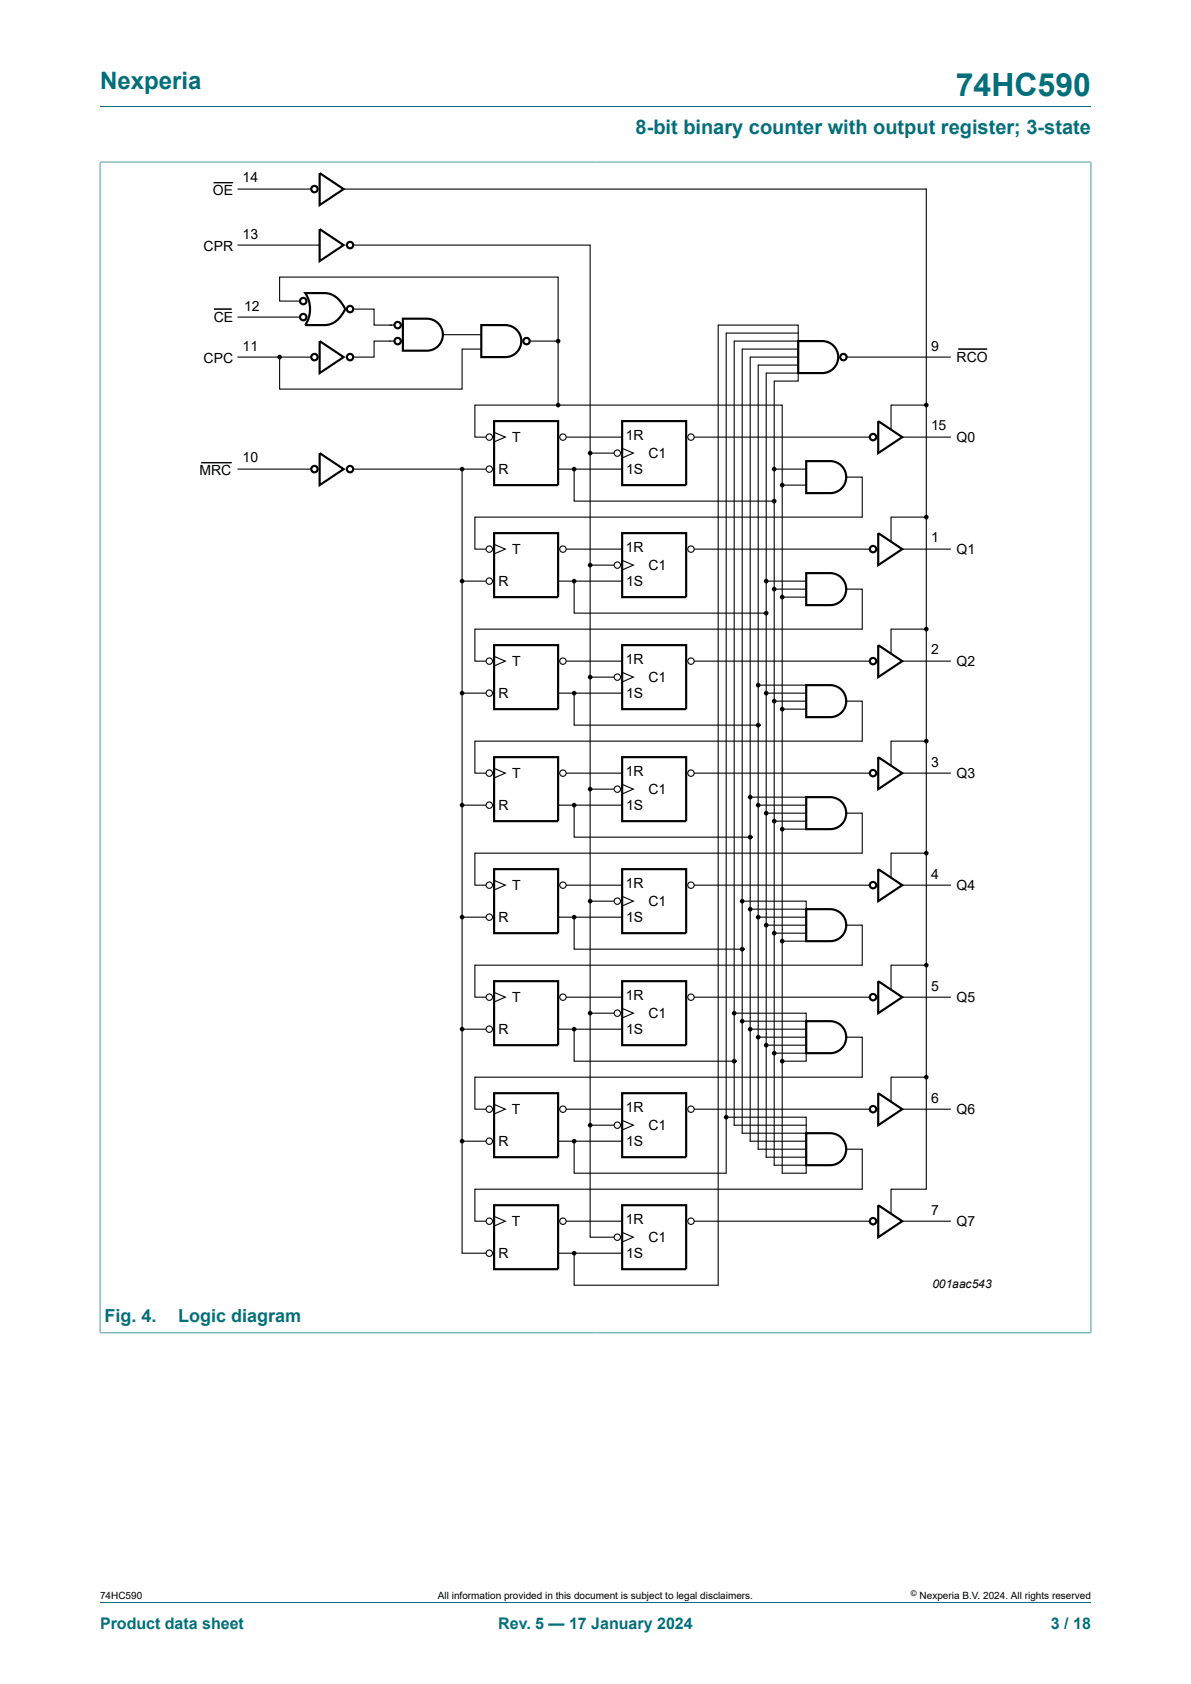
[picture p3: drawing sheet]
<svg xmlns="http://www.w3.org/2000/svg" width="210mm" height="297mm" viewBox="0 0 210 297" stroke-linecap="round" stroke-linejoin="round" font-family="sans-serif">
<path d="M17.6 18.8h174.8M17.6 28.6h174.8M17.6 28.5v206.7M192.4 28.5v206.7M17.6 235.1h174.8M17.6 282.6h174.8" fill="none" stroke="#036f7b" stroke-width=".18"/>
<g fill="none" stroke="#000" stroke-width=".19">
<path d="M37.7 32.2h3.3M42 33.3h12.9M60.6 33.3l102.7 .1v176.3h-6.2v4.3M37.7 54.5h3.1M42 55.9h10.9M42 43.2h14.4M52.9 53.1h-3.6v-4.2h49.1v22.5M62.3 54.5h3.7v2.8h3.1M62.3 43.2h41.8v175h4.2M68.8 57.3h.8M78.1 59h6.8M140.7 58.7h-12.7v148.2h-26.8v-5.6"/>
<path d="M42 63h12.9M69.6 60.2h-3.6v2.8h-3.7M84.9 61.6h-3.4v7h-32.2v-5.6M85.7 77.1h-2v-5.7h54.2v135.5h4.3v-9.9h-14.2M87.1 76.2l2 .9-2 .8M93.4 60.2h5M99.8 77.1h9.9M104.1 79.9h4.2M109.7 79.1l2 .8-2 .9M122.4 77.1h31M140.7 61.6h-9.8v138.3h11.3M140.7 60.2h-11.2v138.2h12.7"/>
<path d="M140.7 65.8h-5.6v138.3h7.1M140.7 63h-8.4v138.3h9.9M140.7 64.4h-7v138.3h8.5M149.3 63h18.3M159.1 77.1h8.5M163.3 71.4h-6.2v4.3M169 61.6h5.1M35.5 81.6h5.3M42 82.7h12.9M62.3 82.7h23.4M81.5 82.7v138.3h4.2M87.1 96l2 .8-2 .9"/>
<path d="M98.4 82.7h11.3M99.8 96.8h9.9M101.2 82.7v5.7h35.3M104.1 99.7h4.2M109.7 98.8l2 .9-2 .8M122.4 96.8h31M136.5 82.7h5.7M137.9 85.6h4.3M149.2 84.1h2.8v7.1h-68.3v5.6h2M159.1 96.8h8.5M163.3 91.2h-6.2v4.2M81.5 102.5h4.2"/>
<path d="M87.1 115.8l2 .8-2 .8M98.4 102.5h11.3M99.8 116.6h9.9M101.2 102.5v5.6h33.9M104.1 119.4h4.2M109.7 118.6l2 .8-2 .9M122.4 116.6h31M135.1 102.5h7.1M136.5 103.9h5.7M137.9 105.3h4.3M149.2 103.9h2.8v7.1h-68.3v5.6h2M159.1 116.6h8.5"/>
<path d="M163.3 111h-6.2v4.2M81.5 122.2h4.2M87.1 135.5l2 .9-2 .8M98.4 122.2h11.3M99.8 136.4h9.9M101.2 122.2v5.7h32.5M104.1 139.2h4.2M109.7 138.3l2 .9-2 .8M122.4 136.4h31M133.7 120.8h8.5M135.1 122.2h7.1M136.5 123.7h5.7"/>
<path d="M137.9 125.1h4.3M149.2 123.7h2.8v7h-68.3v5.7h2M159.1 136.4h8.5M163.3 130.7h-6.2v4.2M81.5 142h4.2M87.1 155.3l2 .8-2 .9M98.4 142h11.3M99.8 156.1h9.9M101.2 142v5.6h31.1M104.1 158.9h4.2M109.7 158.1l2 .8-2 .9M122.4 156.1h31"/>
<path d="M130.9 158.9h11.3v6.8M132.3 140.6h9.9M133.7 142h8.5M135.1 143.4h7.1M136.5 144.8h5.7M137.9 146.2h4.3M149.2 143.4h2.8v7.1h-68.3v5.6h2M159.1 156.1h8.5M163.3 150.5h-6.2v4.2M81.5 161.8h4.2M87.1 175l2 .9-2 .8M98.4 161.8h11.3"/>
<path d="M99.8 175.9h9.9M101.2 161.8v5.6h29.7M104.1 178.7h4.2M109.7 177.8l2 .9-2 .8M122.4 175.9h31M129.5 178.7h12.7v8.5h-4.3M132.3 160.3h9.9M133.7 161.8h8.5M135.1 163.2h7.1M136.5 164.6h5.7M137.9 166h4.3M149.2 163.2h2.8v7h-68.3v5.7h2"/>
<path d="M159.1 175.9h8.5M163.3 170.2h-6.2v4.3M81.5 181.5h4.2M87.1 194.8l2 .8-2 .9M98.4 181.5h11.3M99.8 195.6h9.9M101.2 181.5v5.7h28.3M104.1 198.4h4.2M109.7 197.6l2 .8-2 .9M122.4 195.6h31M130.9 180.1h11.3M132.3 181.5h9.9"/>
<path d="M133.7 182.9h8.5M135.1 184.3h7.1M136.5 185.7h5.7M149.2 182.9h2.8v7.1h-68.3v5.6h2M159.1 195.6h8.5M163.3 190h-6.2v4.2M81.5 201.3h4.2M87.1 214.5l2 .9-2 .8M98.4 201.3h11.3M99.8 215.4h9.9M109.7 217.4l2 .8-2 .8M122.4 215.4h31"/>
<path d="M142.2 205.5h-5.7v-138.3h4.2v-9.9h-14.1v169.4h-25.4v-5.7M149.2 202.7h2.8v7h-68.3v5.7h2M159.1 215.4h8.5M98.4 221h11.3"/>
<circle cx="86.3" cy="77.1" r=".56"/>
<circle cx="99.3" cy="77.1" r=".56"/>
<circle cx="108.9" cy="79.9" r=".56"/>
<circle cx="121.8" cy="77.1" r=".56"/>
<circle cx="86.3" cy="82.7" r=".56"/>
<circle cx="86.3" cy="96.8" r=".56"/>
<circle cx="99.3" cy="96.8" r=".56"/>
<circle cx="108.9" cy="99.7" r=".56"/>
<circle cx="121.8" cy="96.8" r=".56"/>
<circle cx="86.3" cy="116.6" r=".56"/>
<circle cx="86.3" cy="102.5" r=".56"/>
<circle cx="99.3" cy="116.6" r=".56"/>
<circle cx="108.9" cy="119.4" r=".56"/>
<circle cx="121.8" cy="116.6" r=".56"/>
<circle cx="86.3" cy="136.4" r=".56"/>
<circle cx="86.3" cy="122.2" r=".56"/>
<circle cx="99.3" cy="136.4" r=".56"/>
<circle cx="108.9" cy="139.2" r=".56"/>
<circle cx="121.8" cy="136.4" r=".56"/>
<circle cx="86.3" cy="156.1" r=".56"/>
<circle cx="86.3" cy="142" r=".56"/>
<circle cx="99.3" cy="156.1" r=".56"/>
<circle cx="108.9" cy="158.9" r=".56"/>
<circle cx="121.8" cy="156.1" r=".56"/>
<circle cx="86.3" cy="175.9" r=".56"/>
<circle cx="86.3" cy="161.8" r=".56"/>
<circle cx="99.3" cy="175.9" r=".56"/>
<circle cx="108.9" cy="178.7" r=".56"/>
<circle cx="121.8" cy="175.9" r=".56"/>
<circle cx="86.3" cy="181.5" r=".56"/>
<circle cx="86.3" cy="195.6" r=".56"/>
<circle cx="99.3" cy="195.6" r=".56"/>
<circle cx="108.9" cy="198.4" r=".56"/>
<circle cx="121.8" cy="195.6" r=".56"/>
<circle cx="86.3" cy="201.3" r=".56"/>
<circle cx="86.3" cy="215.4" r=".56"/>
<circle cx="99.3" cy="215.4" r=".56"/>
<circle cx="108.9" cy="218.2" r=".56"/>
<circle cx="121.8" cy="215.4" r=".56"/>
<circle cx="86.3" cy="221" r=".56"/>
</g>
<g fill="none" stroke="#000" stroke-width=".38">
<path d="M56.4 30.5l4.2 2.8-4.2 2.9zM53.8 51.7h3.4a4.1 4.1 0 0 1 3.7 2.8 4.4 4.4 0 0 1-3.7 2.8h-3.4a5.1 5.1 0 0 0 0-5.6zM56.4 40.4l4.2 2.8-4.2 2.8zM71 56.2h4.3a2.82 2.82 0 0 1 2.8 2.8 2.82 2.82 0 0 1-2.8 2.9h-4.3zM84.9 57.3h4.2a2.82 2.82 0 0 1 2.8 2.9 2.82 2.82 0 0 1-2.8 2.8h-4.2zM56.4 79.9l4.2 2.8-4.2 2.9zM56.4 60.2l4.2 2.8-4.2 2.8zM87.1 74.3h11.3v11.3h-11.3zM109.7 74.3h11.3v11.3h-11.3zM140.7 60.2h4.3a2.82 2.82 0 0 1 2.8 2.8 2.82 2.82 0 0 1-2.8 2.8h-4.3zM154.9 74.3l4.2 2.8-4.2 2.8zM87.1 94h11.3v11.3h-11.3z"/>
<path d="M109.7 94h11.3v11.3h-11.3zM142.2 81.3h4.2a2.82 2.82 0 0 1 2.8 2.8 2.82 2.82 0 0 1-2.8 2.9h-4.2zM154.9 94l4.2 2.8-4.2 2.9zM87.1 113.8h11.3v11.3h-11.3zM109.7 113.8h11.3v11.3h-11.3zM142.2 101.1h4.2a2.82 2.82 0 0 1 2.8 2.8 2.82 2.82 0 0 1-2.8 2.8h-4.2zM154.9 113.8l4.2 2.8-4.2 2.8zM87.1 133.5h11.3v11.3h-11.3zM109.7 133.5h11.3v11.3h-11.3zM142.2 120.8h4.2a2.82 2.82 0 0 1 2.8 2.9 2.82 2.82 0 0 1-2.8 2.8h-4.2zM154.9 133.5l4.2 2.9-4.2 2.8zM87.1 153.3h11.3v11.3h-11.3z"/>
<path d="M109.7 153.3h11.3v11.3h-11.3zM142.2 140.6h4.2a2.82 2.82 0 0 1 2.8 2.8 2.82 2.82 0 0 1-2.8 2.8h-4.2zM154.9 153.3l4.2 2.8-4.2 2.8zM87.1 173h11.3v11.3h-11.3zM109.7 173h11.3v11.3h-11.3zM142.2 160.3h4.2a2.82 2.82 0 0 1 2.8 2.9 2.82 2.82 0 0 1-2.8 2.8h-4.2zM154.9 173l4.2 2.9-4.2 2.8zM87.1 192.8h11.3v11.3h-11.3zM109.7 192.8h11.3v11.3h-11.3zM142.2 180.1h4.2a2.82 2.82 0 0 1 2.8 2.8 2.82 2.82 0 0 1-2.8 2.8h-4.2zM142.2 199.9h4.2a2.82 2.82 0 0 1 2.8 2.8 2.82 2.82 0 0 1-2.8 2.8h-4.2zM154.9 192.8l4.2 2.8-4.2 2.8z"/>
<path d="M87.1 212.6h11.3v11.2h-11.3zM109.7 212.6h11.3v11.2h-11.3zM154.9 212.6l4.2 2.8-4.2 2.8z"/>
<circle cx="55.4" cy="33.3" r=".56"/>
<circle cx="53.5" cy="53.1" r=".56"/>
<circle cx="53.5" cy="55.9" r=".56"/>
<circle cx="61.7" cy="43.2" r=".56"/>
<circle cx="61.7" cy="54.5" r=".56"/>
<circle cx="70.1" cy="57.3" r=".56"/>
<circle cx="55.4" cy="63" r=".56"/>
<circle cx="61.7" cy="63" r=".56"/>
<circle cx="70.1" cy="60.2" r=".56"/>
<circle cx="92.8" cy="60.2" r=".56"/>
<circle cx="148.7" cy="63" r=".56"/>
<circle cx="153.9" cy="77.1" r=".56"/>
<circle cx="55.4" cy="82.7" r=".56"/>
<circle cx="61.7" cy="82.7" r=".56"/>
<circle cx="153.9" cy="96.8" r=".56"/>
<circle cx="153.9" cy="116.6" r=".56"/>
<circle cx="153.9" cy="136.4" r=".56"/>
<circle cx="153.9" cy="156.1" r=".56"/>
<circle cx="153.9" cy="175.9" r=".56"/>
<circle cx="153.9" cy="195.6" r=".56"/>
<circle cx="153.9" cy="215.4" r=".56"/>
</g>
<g fill="#000">
<circle cx="49.3" cy="63" r=".28"/>
<circle cx="98.4" cy="71.4" r=".28"/>
<circle cx="98.4" cy="60.2" r=".28"/>
<circle cx="104.1" cy="79.9" r=".28"/>
<circle cx="163.3" cy="71.4" r=".28"/>
<circle cx="81.5" cy="82.7" r=".28"/>
<circle cx="101.2" cy="82.7" r=".28"/>
<circle cx="104.1" cy="99.7" r=".28"/>
<circle cx="136.5" cy="82.7" r=".28"/>
<circle cx="136.5" cy="88.4" r=".28"/>
<circle cx="137.9" cy="85.6" r=".28"/>
<circle cx="163.3" cy="91.2" r=".28"/>
<circle cx="81.5" cy="102.5" r=".28"/>
<circle cx="101.2" cy="102.5" r=".28"/>
<circle cx="104.1" cy="119.4" r=".28"/>
<circle cx="135.1" cy="108.1" r=".28"/>
<circle cx="135.1" cy="102.5" r=".28"/>
<circle cx="136.5" cy="103.9" r=".28"/>
<circle cx="137.9" cy="105.3" r=".28"/>
<circle cx="163.3" cy="111" r=".28"/>
<circle cx="81.5" cy="122.2" r=".28"/>
<circle cx="101.2" cy="122.2" r=".28"/>
<circle cx="104.1" cy="139.2" r=".28"/>
<circle cx="133.7" cy="127.9" r=".28"/>
<circle cx="133.7" cy="120.8" r=".28"/>
<circle cx="135.1" cy="122.2" r=".28"/>
<circle cx="136.5" cy="123.7" r=".28"/>
<circle cx="137.9" cy="125.1" r=".28"/>
<circle cx="163.3" cy="130.7" r=".28"/>
<circle cx="81.5" cy="142" r=".28"/>
<circle cx="101.2" cy="142" r=".28"/>
<circle cx="104.1" cy="158.9" r=".28"/>
<circle cx="130.9" cy="158.9" r=".28"/>
<circle cx="132.3" cy="140.6" r=".28"/>
<circle cx="132.3" cy="147.6" r=".28"/>
<circle cx="133.7" cy="142" r=".28"/>
<circle cx="135.1" cy="143.4" r=".28"/>
<circle cx="136.5" cy="144.8" r=".28"/>
<circle cx="137.9" cy="146.2" r=".28"/>
<circle cx="163.3" cy="150.5" r=".28"/>
<circle cx="81.5" cy="161.8" r=".28"/>
<circle cx="101.2" cy="161.8" r=".28"/>
<circle cx="104.1" cy="178.7" r=".28"/>
<circle cx="129.5" cy="178.7" r=".28"/>
<circle cx="130.9" cy="167.4" r=".28"/>
<circle cx="132.3" cy="160.3" r=".28"/>
<circle cx="133.7" cy="161.8" r=".28"/>
<circle cx="135.1" cy="163.2" r=".28"/>
<circle cx="136.5" cy="164.6" r=".28"/>
<circle cx="137.9" cy="166" r=".28"/>
<circle cx="163.3" cy="170.2" r=".28"/>
<circle cx="81.5" cy="181.5" r=".28"/>
<circle cx="101.2" cy="181.5" r=".28"/>
<circle cx="104.1" cy="198.4" r=".28"/>
<circle cx="128" cy="197" r=".28"/>
<circle cx="129.5" cy="187.2" r=".28"/>
<circle cx="130.9" cy="180.1" r=".28"/>
<circle cx="132.3" cy="181.5" r=".28"/>
<circle cx="133.7" cy="182.9" r=".28"/>
<circle cx="135.1" cy="184.3" r=".28"/>
<circle cx="136.5" cy="185.7" r=".28"/>
<circle cx="137.9" cy="187.2" r=".28"/>
<circle cx="163.3" cy="190" r=".28"/>
<circle cx="81.5" cy="201.3" r=".28"/>
<circle cx="101.2" cy="201.3" r=".28"/>
<circle cx="101.2" cy="221" r=".28"/>
</g>
<g fill="none" stroke="#000" stroke-width=".25">
<circle cx="49.3" cy="63" r=".28"/>
<circle cx="98.4" cy="71.4" r=".28"/>
<circle cx="98.4" cy="60.2" r=".28"/>
<circle cx="104.1" cy="79.9" r=".28"/>
<circle cx="163.3" cy="71.4" r=".28"/>
<circle cx="81.5" cy="82.7" r=".28"/>
<circle cx="101.2" cy="82.7" r=".28"/>
<circle cx="104.1" cy="99.7" r=".28"/>
<circle cx="136.5" cy="82.7" r=".28"/>
<circle cx="136.5" cy="88.4" r=".28"/>
<circle cx="137.9" cy="85.6" r=".28"/>
<circle cx="163.3" cy="91.2" r=".28"/>
<circle cx="81.5" cy="102.5" r=".28"/>
<circle cx="101.2" cy="102.5" r=".28"/>
<circle cx="104.1" cy="119.4" r=".28"/>
<circle cx="135.1" cy="108.1" r=".28"/>
<circle cx="135.1" cy="102.5" r=".28"/>
<circle cx="136.5" cy="103.9" r=".28"/>
<circle cx="137.9" cy="105.3" r=".28"/>
<circle cx="163.3" cy="111" r=".28"/>
<circle cx="81.5" cy="122.2" r=".28"/>
<circle cx="101.2" cy="122.2" r=".28"/>
<circle cx="104.1" cy="139.2" r=".28"/>
<circle cx="133.7" cy="127.9" r=".28"/>
<circle cx="133.7" cy="120.8" r=".28"/>
<circle cx="135.1" cy="122.2" r=".28"/>
<circle cx="136.5" cy="123.7" r=".28"/>
<circle cx="137.9" cy="125.1" r=".28"/>
<circle cx="163.3" cy="130.7" r=".28"/>
<circle cx="81.5" cy="142" r=".28"/>
<circle cx="101.2" cy="142" r=".28"/>
<circle cx="104.1" cy="158.9" r=".28"/>
<circle cx="130.9" cy="158.9" r=".28"/>
<circle cx="132.3" cy="140.6" r=".28"/>
<circle cx="132.3" cy="147.6" r=".28"/>
<circle cx="133.7" cy="142" r=".28"/>
<circle cx="135.1" cy="143.4" r=".28"/>
<circle cx="136.5" cy="144.8" r=".28"/>
<circle cx="137.9" cy="146.2" r=".28"/>
<circle cx="163.3" cy="150.5" r=".28"/>
<circle cx="81.5" cy="161.8" r=".28"/>
<circle cx="101.2" cy="161.8" r=".28"/>
<circle cx="104.1" cy="178.7" r=".28"/>
<circle cx="129.5" cy="178.7" r=".28"/>
<circle cx="130.9" cy="167.4" r=".28"/>
<circle cx="132.3" cy="160.3" r=".28"/>
<circle cx="133.7" cy="161.8" r=".28"/>
<circle cx="135.1" cy="163.2" r=".28"/>
<circle cx="136.5" cy="164.6" r=".28"/>
<circle cx="137.9" cy="166" r=".28"/>
<circle cx="163.3" cy="170.2" r=".28"/>
<circle cx="81.5" cy="181.5" r=".28"/>
<circle cx="101.2" cy="181.5" r=".28"/>
<circle cx="104.1" cy="198.4" r=".28"/>
<circle cx="128" cy="197" r=".28"/>
<circle cx="129.5" cy="187.2" r=".28"/>
<circle cx="130.9" cy="180.1" r=".28"/>
<circle cx="132.3" cy="181.5" r=".28"/>
<circle cx="133.7" cy="182.9" r=".28"/>
<circle cx="135.1" cy="184.3" r=".28"/>
<circle cx="136.5" cy="185.7" r=".28"/>
<circle cx="137.9" cy="187.2" r=".28"/>
<circle cx="163.3" cy="190" r=".28"/>
<circle cx="81.5" cy="201.3" r=".28"/>
<circle cx="101.2" cy="201.3" r=".28"/>
<circle cx="101.2" cy="221" r=".28"/>
</g>
<path d="M37.7 32.2h3.3M37.7 54.5h3.1M169 61.6h5.1M35.5 81.6h5.3" fill="none" stroke="#000" stroke-width=".18"/>
<text font-size="5.6" fill="#036f7b" x="168.5" y="16.8">74HC590</text>
<text font-size="4.2" fill="#036f7b" x="17.6" y="15.6">Nexperia</text>
<text font-size="3.5" fill="#036f7b" x="112.1" y="23.7">8-bit binary counter with output register; 3-state</text>
<g font-size="3.2" fill="#036f7b">
<text x="18.4" y="233.2">Fig. 4.</text>
<text x="31.4" y="233.2">Logic diagram</text>
</g>
<g font-size="2.8" fill="#036f7b">
<text x="17.6" y="287.2">Product data sheet</text>
<text x="87.9" y="287.2">Rev. 5 — 17 January 2024</text>
<text x="185.3" y="287.2">3 / 18</text>
</g>
<g font-size="2.5">
<text x="37.5" y="34.4">OE</text>
<text x="42.8" y="32.2">14</text>
<text x="35.9" y="44.4">CPR</text>
<text x="42.8" y="42.1">13</text>
<text x="37.7" y="56.7">CE</text>
<text x="43.1" y="54.8">12</text>
<text x="35.9" y="64.1">CPC</text>
<text x="42.8" y="61.8">11</text>
<text x="164.2" y="61.8">9</text>
<text x="168.7" y="63.8">RCO</text>
<text x="90.3" y="77.9">T</text>
<text x="110.3" y="77.6">1R</text>
<text x="164.2" y="75.9">15</text>
<text x="168.7" y="77.9">Q0</text>
<text x="35.2" y="83.9">MRC</text>
<text x="42.8" y="81.6">10</text>
<text x="87.9" y="83.5">R</text>
<text x="110.4" y="83.5">1S</text>
<text x="114.3" y="80.7">C1</text>
<text x="164.2" y="95.7">1</text>
<text x="90.3" y="97.6">T</text>
<text x="110.3" y="97.4">1R</text>
<text x="114.3" y="100.5">C1</text>
<text x="168.7" y="97.6">Q1</text>
<text x="87.9" y="103.3">R</text>
<text x="110.4" y="103.3">1S</text>
<text x="90.3" y="117.4">T</text>
<text x="110.3" y="117.1">1R</text>
<text x="164.2" y="115.4">2</text>
<text x="168.7" y="117.4">Q2</text>
<text x="87.9" y="123">R</text>
<text x="110.4" y="123">1S</text>
<text x="114.3" y="120.2">C1</text>
<text x="90.3" y="137.2">T</text>
<text x="110.3" y="136.9">1R</text>
<text x="164.2" y="135.2">3</text>
<text x="168.7" y="137.2">Q3</text>
<text x="87.9" y="142.8">R</text>
<text x="110.4" y="142.8">1S</text>
<text x="114.3" y="140">C1</text>
<text x="164.2" y="155">4</text>
<text x="90.3" y="156.9">T</text>
<text x="110.3" y="156.6">1R</text>
<text x="114.3" y="159.7">C1</text>
<text x="168.7" y="156.9">Q4</text>
<text x="87.9" y="162.6">R</text>
<text x="110.4" y="162.6">1S</text>
<text x="90.3" y="176.7">T</text>
<text x="110.3" y="176.4">1R</text>
<text x="114.3" y="179.5">C1</text>
<text x="164.2" y="174.7">5</text>
<text x="168.7" y="176.7">Q5</text>
<text x="87.9" y="182.3">R</text>
<text x="110.4" y="182.3">1S</text>
<text x="90.3" y="196.4">T</text>
<text x="110.3" y="196.2">1R</text>
<text x="164.2" y="194.5">6</text>
<text x="168.7" y="196.4">Q6</text>
<text x="87.9" y="202.1">R</text>
<text x="110.4" y="202.1">1S</text>
<text x="114.3" y="199.2">C1</text>
<text x="110.3" y="215.9">1R</text>
<text x="164.2" y="214.2">7</text>
<text x="87.9" y="221.8">R</text>
<text x="90.3" y="216.2">T</text>
<text x="110.4" y="221.8">1S</text>
<text x="114.3" y="219">C1</text>
<text x="168.7" y="216.2">Q7</text>
</g>
<text font-size="2.1" x="164.4" y="227.2">001aac543</text>
<g font-size="1.8">
<text x="17.6" y="282">74HC590</text>
<text x="77.2" y="282">All information provided in this document is subject to legal disclaimers.</text>
<text x="162.2" y="282">Nexperia B.V. 2024. All rights reserved</text>
</g>
<text font-size="1.4" x="160.6" y="281.6">©</text>
</svg>
